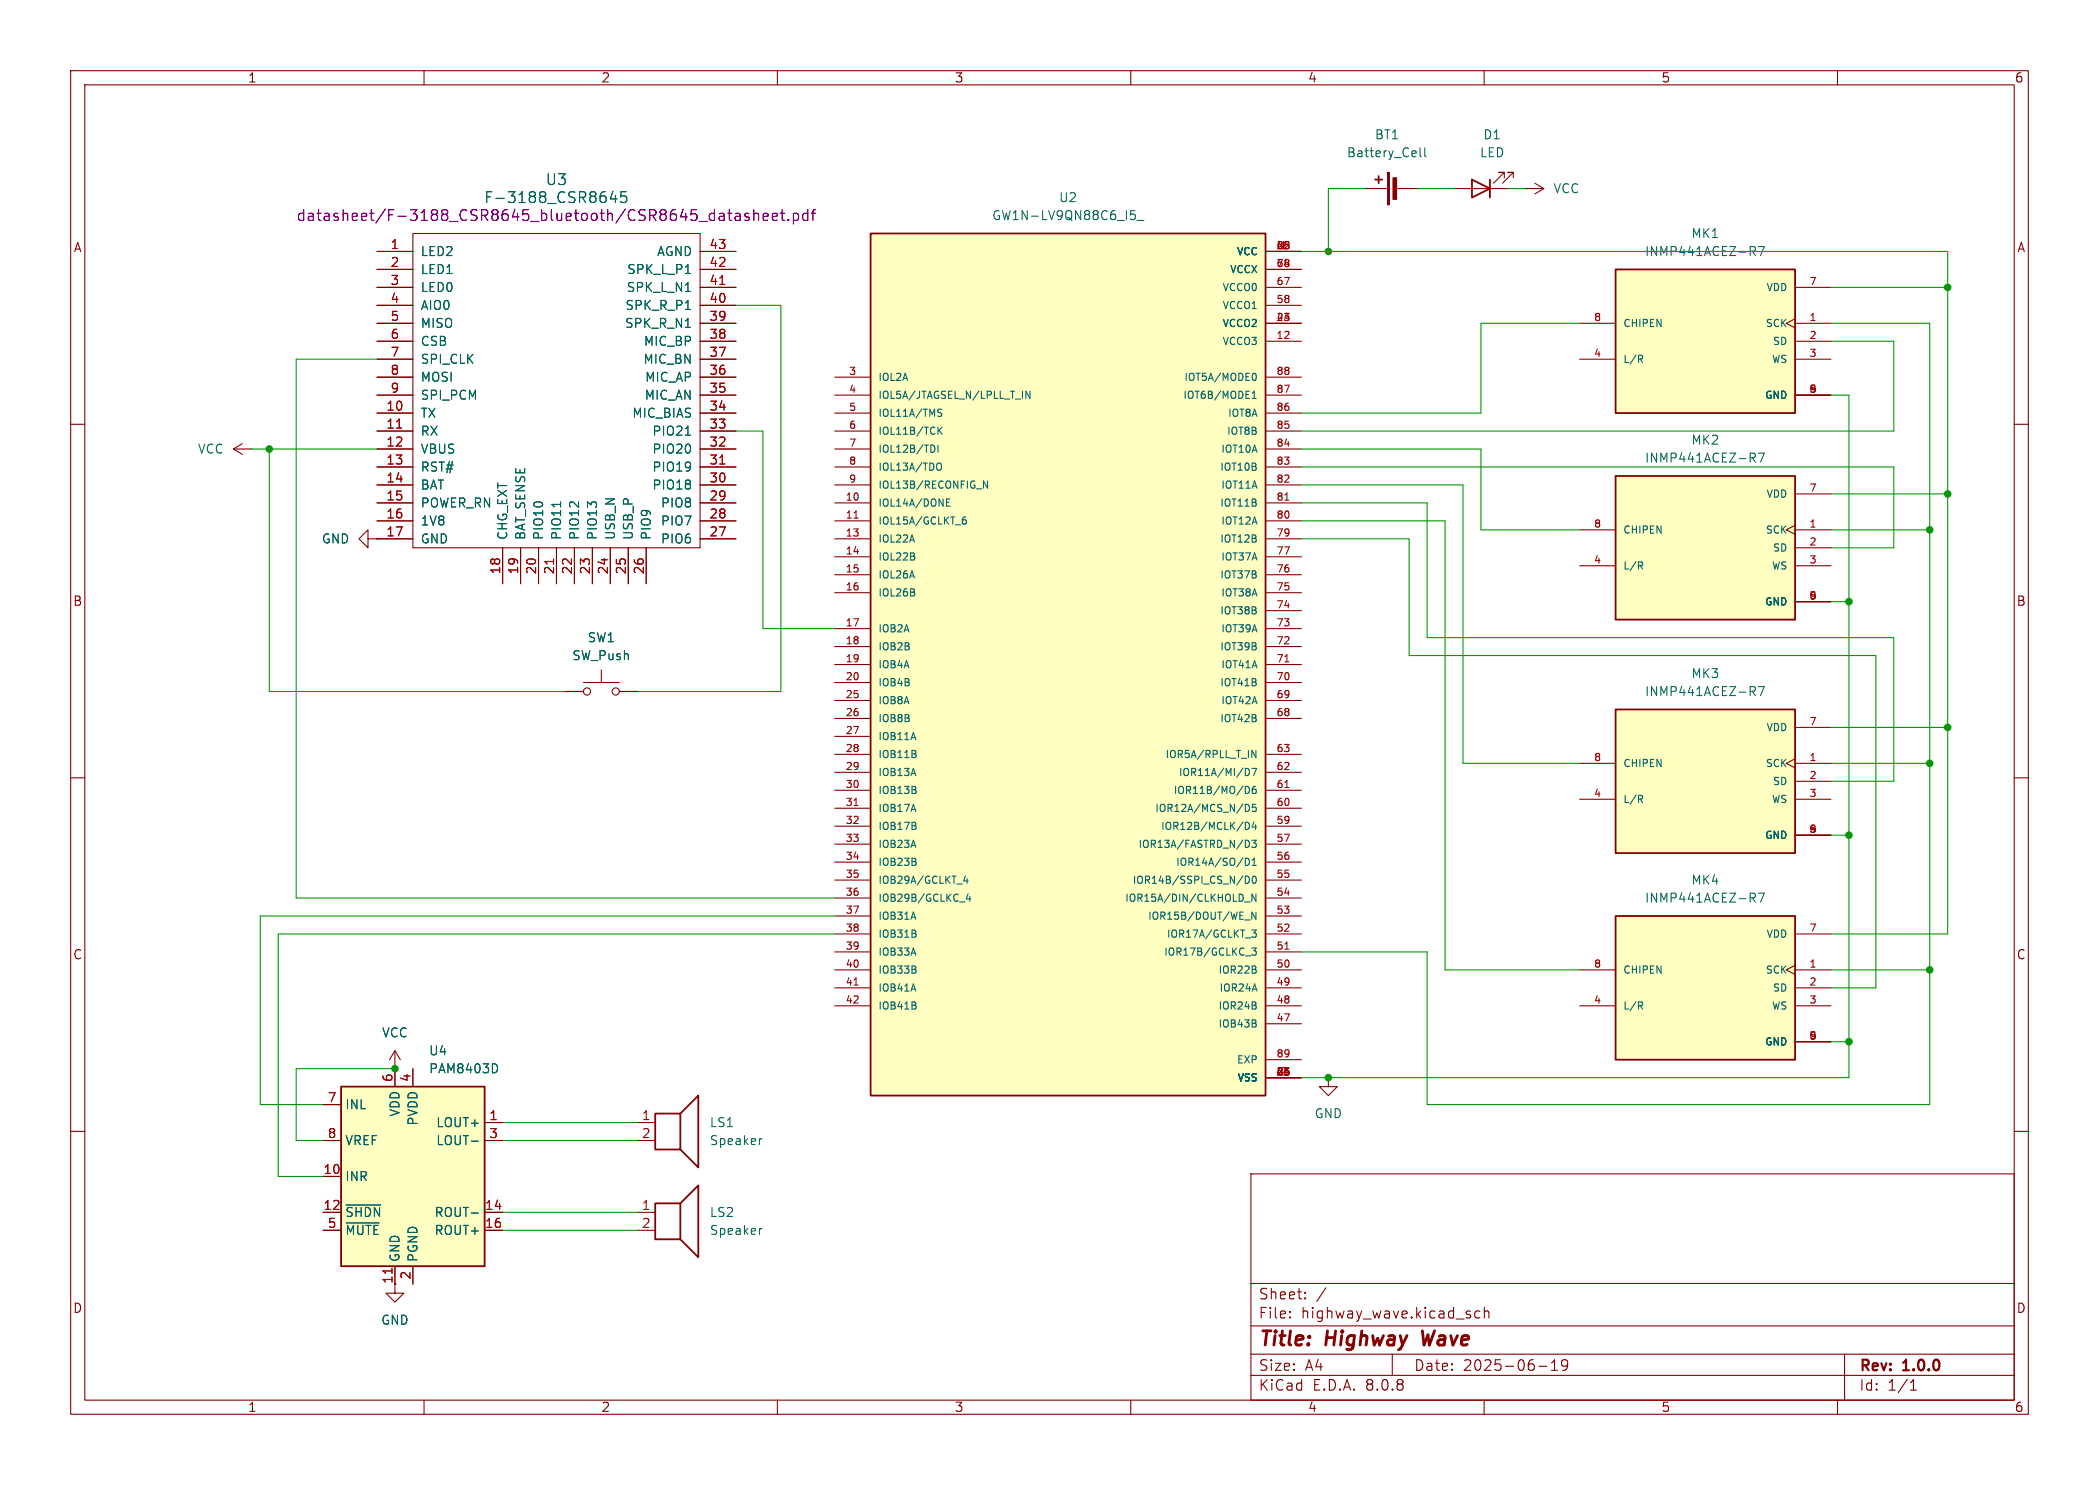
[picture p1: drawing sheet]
<svg xmlns="http://www.w3.org/2000/svg" width="297mm" height="210mm" viewBox="0 0 297 210" stroke-linecap="round" stroke-linejoin="round" font-family="sans-serif">
<g fill="none" stroke="#840000" stroke-width=".15">
<path d="M10 10h277v190h-277zM12 12h273v186h-273zM60 10v2M110 10v2M160 10v2M210 10v2M260 10v2M10 60h2M285 60h2M10 110h2M285 110h2M10 160h2"/>
<path d="M177 166h108v32h-108zM285 160h2M60 198v2M110 198v2M160 198v2M177 194.5h108M177 191.5h108M177 187.5h108M177 181.5h108M182.5 186.3h.1l-.1 .1M182.5 186.3v.1M182.5 185.5v.1"/>
<path d="M182.5 185.5h.1l-.1 .1M184.7 183.6v.1M184.7 183.6h-.1l.1 .1M184.7 182.8v.1M184.7 182.8h-.1l.1 .1M187.6 182.1l-1.3 2M197 191.5v3M209.4 185.5l-.4-.1-.3 .3v.4l.1 .2 .2 .1 .4-.1M210 198v2M210 184.9v1.5M210 185.5a.37 .37 0 0 1 .7 .1v.8M217.7 193.2h1.2"/>
<path d="M219.5 193.8h.9M219.5 192.7l.5-.4v1.5M221.8 192.9l-.3 .3h-.3l-.2-.3v-.3l.1-.2 .4-.1 .2 .1a.99 .99 0 0 1-.3 1.4h-.3M260 198v2M261 191.5v6.5M270.3 196.6h.9M270.3 195.5l.4-.4v1.5"/>
</g>
<path d="M201.3 188.2l.2 2 .6-1.4" fill="none" stroke="#840000" stroke-width=".4"/>
<path d="M228.6 100.3h25.4v20.4h-25.4z" fill="#ffffc2"/>
<path d="M228.6 100.3h25.4v20.4h-25.4z" fill="none" stroke="#840000" stroke-width=".25"/>
<path d="M223.5 108h5.1M223.5 113h5.1M254 107.3l-1.3 .7 1.3 .6M254 108h5.1M254 110.5h5.1M254 113h5.1M254 118.1h5.1M254 102.9h5.1" fill="none" stroke="#840000" stroke-width=".15"/>
<path d="M248 97.8l.4 .6M248.1 97.1l.3 .2-.1 .3-.2 .2M248.8 97.1h.8l-.5 1.3M232.1 113l.3 .5M232.2 112.5l.2 .2v.2l-.2 .1" fill="none" stroke="#006464" stroke-width=".15"/>
<path d="M228.6 129.5h25.4v20.4h-25.4z" fill="#ffffc2"/>
<path d="M228.6 129.5h25.4v20.4h-25.4z" fill="none" stroke="#840000" stroke-width=".25"/>
<path d="M223.5 137.2h5.1M254 136.5l-1.3 .7 1.3 .6M254 137.2h5.1M254 139.7h5.1M254 132.1h5.1M188 152.4v1.3h1.2l-1.2 1.2-1.3-1.2h1.3M188 152.4h.1M223.5 142.2h5.1M254 142.2h5.1M254 147.3h5.1" fill="none" stroke="#840000" stroke-width=".15"/>
<path d="M248 127l.4 .6M248.1 126.3l.3 .3-.1 .3-.2 .1M248.8 126.3h.8l-.5 1.3M232.1 142.2l.3 .5M232.2 141.7l.2 .2v.2l-.2 .1" fill="none" stroke="#006464" stroke-width=".15"/>
<path d="M228.6 67.3h25.4v20.3h-25.4z" fill="#ffffc2"/>
<path d="M194.6 25.4h1M195.1 24.9v1M208.3 25.4l2.5 1.3-2.5 1.2zM210.8 25.4v2.5M228.6 67.3h25.4v20.3h-25.4z" fill="none" stroke="#840000" stroke-width=".25"/>
<g fill="none" stroke="#840000" stroke-width=".15">
<path d="M193 26.7h3.3M197.4 26.7h3.3M205.7 26.7h7.7M212.9 25.1v-.7h-.8h.8l-1.6 1.5M214.1 25.1v-.7h-.7h.7l-1.5 1.5M215.9 26.7h.1M215.9 26.7h2.5M217.2 25.9l1.2 .8M218.4 26.7l-1.2 .7M223.5 74.9h5.1M254 74.3l-1.3 .6 1.3 .7M254 74.9h5.1"/>
<path d="M254 77.5h5.1M254 69.9h5.1M223.5 80h5.1M254 80h5.1M254 85.1h5.1"/>
</g>
<path d="M200.9 20.9v1.1l.2 .2M201.6 20.9v1.1l.2 .2M232.1 80l.3 .5M232.2 79.5l.2 .1v.3l-.2 .1M248 64.7l.4 .6M248.1 64.1l.3 .2-.1 .3-.2 .1M248.8 64.1h.8l-.5 1.2" fill="none" stroke="#006464" stroke-width=".15"/>
<g fill="#840000" stroke="#840000" stroke-width=".15">
<path d="M196.3 24.4h.3v4.6h-.3z"/>
<path d="M197.1 25.1h.5v3.1h-.5z"/>
</g>
<path d="M228.6 38.1h25.4v20.3h-25.4z" fill="#ffffc2"/>
<path d="M228.6 38.1h25.4v20.3h-25.4z" fill="none" stroke="#840000" stroke-width=".25"/>
<g fill="none" stroke="#840000" stroke-width=".15">
<path d="M223.5 45.7h5.1M223.5 50.8h5.1M254 45.1l-1.3 .6 1.3 .7M254 45.7h5.1M254 48.3h5.1M254 50.8h5.1M254 55.9h5.1M254 40.6h5.1M33 63.5l1.3 .8M33 63.5h2.6M34.3 62.7l-1.3 .8M35.6 63.5h.1"/>
<path d="M52.1 76.2v-1.3l-1.3 1.3 1.3 1.3v-1.3h1.2M53.3 76.2h.1M55.9 181.6v1.3h1.2l-1.2 1.3-1.3-1.3h1.3"/>
</g>
<path d="M248 35.5l.4 .6M248.1 34.9l.3 .2-.1 .3-.2 .1M248.8 34.9h.8l-.5 1.2M232.1 50.8l.3 .5M232.2 50.2l.2 .2v.3l-.2 .1" fill="none" stroke="#006464" stroke-width=".15"/>
<path d="M123.2 33h55.9v121.9h-55.9z" fill="#ffffc2"/>
<path d="M123.2 33h55.9v121.9h-55.9zM92.7 157.5h3.6v5.1h-3.6zM96.3 157.5l2.5-2.6v10.2l-2.5-2.5M92.7 170.2h3.6v5.1h-3.6zM96.3 170.2l2.5-2.6v10.2l-2.5-2.5" fill="none" stroke="#840000" stroke-width=".25"/>
<g fill="none" stroke="#840000" stroke-width=".15">
<path d="M53.3 35.6h5.1M53.3 38.1h5.1M58.4 33h40.7v44.5h-40.7zM99.1 35.6h5M99.1 38.1h5M179.1 35.6h5M179.1 38.1h5M53.3 48.3h5.1M53.3 45.7h5.1M53.3 53.3h5.1M53.3 55.9h5.1M53.3 58.4h5.1"/>
<path d="M53.3 43.2h5.1M53.3 40.6h5.1M53.3 50.8h5.1M99.1 48.3h5M99.1 45.7h5M99.1 53.3h5M99.1 55.9h5M99.1 58.4h5M99.1 43.2h5M99.1 40.6h5M99.1 50.8h5M118.1 53.3h5.1"/>
<path d="M118.1 55.9h5.1M118.1 58.4h5.1M179.1 48.3h5M179.1 45.7h5M179.1 53.3h5M179.1 55.9h5M179.1 58.4h5M179.1 43.2h5M179.1 40.6h5M53.3 71.1h5.1M53.3 73.7h5.1M53.3 76.2h5.1"/>
<path d="M53.3 61h5.1M53.3 63.5h5.1M53.3 66h5.1M53.3 68.6h5.1M71.1 77.5v5.1M73.7 77.5v5.1M76.2 77.5v5.1M78.7 77.5v5.1M81.3 77.5v5.1M83.8 77.5v5.1M86.4 77.5v5.1M88.9 77.5v5.1"/>
<path d="M91.4 77.5v5.1M99.1 71.1h5M99.1 73.7h5M99.1 76.2h5M99.1 61h5M99.1 63.5h5M99.1 66h5M99.1 68.6h5M118.1 71.1h5.1M118.1 73.7h5.1M118.1 76.2h5.1M118.1 78.7h5.1"/>
<path d="M118.1 61h5.1M118.1 63.5h5.1M118.1 66h5.1M118.1 68.6h5.1M179.1 71.1h5M179.1 73.7h5M179.1 76.2h5M179.1 78.7h5M179.1 61h5M179.1 63.5h5M179.1 66h5M179.1 68.6h5"/>
<path d="M80 97.8h2.5M82.5 96.5h5.1M85.1 94.7v1.8M87.6 97.8h2.6M118.1 81.3h5.1M118.1 83.8h5.1M118.1 88.9h5.1M118.1 91.4h5.1M118.1 94h5.1M118.1 96.5h5.1M118.1 99.1h5.1M179.1 81.3h5"/>
<path d="M179.1 83.8h5M179.1 88.9h5M179.1 91.4h5M179.1 94h5M179.1 96.5h5M179.1 99.1h5M179.1 86.4h5M118.1 101.6h5.1M118.1 104.1h5.1M118.1 106.7h5.1M118.1 109.2h5.1M118.1 111.8h5.1"/>
<path d="M118.1 114.3h5.1M118.1 116.8h5.1M118.1 119.4h5.1M179.1 101.6h5M179.1 106.7h5M179.1 109.2h5M179.1 111.8h5M179.1 114.3h5M179.1 116.8h5M179.1 119.4h5M118.1 121.9h5.1M118.1 124.5h5.1"/>
<path d="M118.1 127h5.1M118.1 129.5h5.1M118.1 132.1h5.1M118.1 134.6h5.1M118.1 137.2h5.1M118.1 139.7h5.1M179.1 121.9h5M179.1 124.5h5M179.1 127h5M179.1 129.5h5M179.1 132.1h5M179.1 134.6h5"/>
<path d="M179.1 137.2h5M179.1 139.7h5M90.2 158.8h2.5M118.1 142.2h5.1M179.1 152.4h5M179.1 142.2h5M179.1 144.8h5M179.1 149.9h5M90.2 161.3h2.5M90.2 171.5h2.5M90.2 174h2.5"/>
<circle cx="83.1" cy="97.8" r=".51"/>
<circle cx="87.1" cy="97.8" r=".51"/>
</g>
<g fill="none" stroke="#006464" stroke-width=".15">
<path d="M86.7 27l-.3 1.1h.9M87.1 27.6v1M88.6 27.1h-.7l-.1 .7 .2-.1 .5 .1 .2 .2-.1 .5-.2 .1h-.4l-.2-.1M97 38.7h.7M160 29.8h.6M160.1 30.3h.3l.3 .2-.1 .4-.2 .2h-.3M160.9 31.2h1M97 46.3h.7M97 43.8h.7M97 41.2h.7M132.8 58.3l.4 .1 .1 .3-.2 .2-.4-.1M132.8 57.9h.5"/>
<path d="M144.7 55.3v1M145.7 55.3v1l-.5-1v1M177.2 55.6l.3-.3v1M177.2 56.3h.6M177.3 52.8h.1a.54 .54 0 0 1 .4 .5 .54 .54 0 0 1-.4 .5h-.1M79.3 71v.7M97 61.5h.7M132 62.9a.55 .55 0 0 1 .3 .6 .55 .55 0 0 1-.3 .5M132.7 60.4v1M132.7 62.9v1.1M132.8 65.5a.34 .34 0 0 1 .4 .3v.4a.34 .34 0 0 1-.4 .3M132.9 60.8l.4 .6"/>
<path d="M133.3 60.4l-.6 .6M133.9 71h.4M134.4 70.6h-.5v1h.5M136.6 73.1l-.2 .1a.68 .68 0 0 0 0 .9l.3-.1v-.3l-.2-.2h-.2l-.1 .2M139.7 68v1l-.5-1v1M129.6 106.7v.3M129.6 111.8v.3M129.6 116.9v.3M176.2 116.3a.51 .51 0 0 1 .6 .5 .51 .51 0 0 1-.6 .5zM176.2 108.7a.51 .51 0 0 1 .6 .5 .51 .51 0 0 1-.6 .5M176.2 111.2a.51 .51 0 0 1 .6 .5 .51 .51 0 0 1-.6 .5M176.2 113.7a.51 .51 0 0 1 .6 .6 .51 .51 0 0 1-.6 .5"/>
<path d="M176.5 118.8a.55 .55 0 0 1 .3 .5 .55 .55 0 0 1-.3 .5M177.1 118.8h.7l-.4 .4 .3 .1v.4l-.1 .1-.5-.1M177.1 106.1l.6 1v-1M177.1 108.7h.7l-.4 1M177.4 116.2l-.2 .8h.6M177.7 111.2l-.3 .1a.68 .68 0 0 0 0 .9l.3-.1 .1-.3-.2-.2h-.2l-.2 .2M177.7 116.6v.7M177.7 113.7h-.5v.5l.1-.1 .4 .1 .1 .1-.1 .4-.1 .1-.4-.1M129.6 121.9v.4M129.6 132.1v.3M129.6 137.2v.3M135.8 127.6h.7"/>
<path d="M136.6 123.9l-.2 .7h.6M136.8 124.2v.7M137 126.4l-.3 .7h.7M137.2 126.8v.7M176.1 127.6h.8M176.1 130.1h.8M176.2 135.2h.8M176.2 121.4a.51 .51 0 0 1 .6 .5 .51 .51 0 0 1-.6 .5zM176.2 123.9a.51 .51 0 0 1 .6 .5 .51 .51 0 0 1-.6 .5zM177.1 131.5h.7l-.4 .4 .3 .1v.4l-.1 .1-.5-.1M177.1 134.1h.7l-.4 .4h.3v.5l-.1 .1-.5-.1M177.2 122.4h.6"/>
<path d="M177.2 121.7l.3-.3v1M177.3 124l.1-.1a.54 .54 0 0 1 .4 .5 .54 .54 0 0 1-.4 .5l-.1-.1-.1-.3zM177.7 137.2v.3M177.7 126.4v1.1l-.6-1.1v1.1M177.7 129v1l-.6-1v1M129.6 142.3v.3M177.7 144.8l.1 .1-.1 .3M177.7 144.3v.3M177.7 142.3v.3M107.8 161l-.3 .1M107.8 173.7l-.3 .1"/>
</g>
<path d="M101.8 40.2h.8M56.1 60.5h.7M78.3 79v.8M101.8 65.6h.8M120.8 73.3h.6M181.8 70.7h.6M181.8 93.6h.6M120.8 113.9h.6M181.8 111.4h.6M120.8 139.3h.6M181.8 134.2h.6" fill="none" stroke="#a90000" stroke-width=".15"/>
<g fill="none" stroke="#840084" stroke-width=".15">
<path d="M103 30.2h.6M103.3 31.1l.3 .1M104.1 30.2h.1h.4l.1 1M104.7 30.5l-.5 .1a.3 .3 0 0 0-.2 .3 .3 .3 0 0 0 .2 .3l.5-.1M106 30.2h-.4l-.2 .2v.2l.6 .1v.2v.2l-.2 .1-.4-.1M106.7 30.3a.38 .38 0 0 1 .6 .1v.8M106.7 29.7v1.5M108 30.7l.7-.2-.1-.3h-.4l-.2 .2 .1 .7 .1 .1 .4-.1M109.3 30.7l.7-.2-.1-.3h-.4l-.2 .2 .1 .7 .1 .1 .4-.1M110.5 30.2h.5M110.7 29.7v1.3v.1l.3 .1M111.5 31l.1 .1-.1 .1"/>
<path d="M111.5 31v.1v.1M111.5 31v.2M112.3 30.2h.4l.3 .3v.4l-.2 .2-.1 .1-.4-.1M112.3 30.2v1.5M114.3 30.2h-.4l-.3 .3v.4l.1 .2 .2 .1 .4-.1M114.3 29.7v1.5M114.8 30.2h.6M115.4 29.7h-.3l-.1 .2v1.3"/>
</g>
<path d="M48.3 153.7h20.3v25.4h-20.3z" fill="#ffffc2"/>
<path d="M48.3 153.7h20.3v25.4h-20.3z" fill="none" stroke="#840000" stroke-width=".25"/>
<g fill="none" stroke="#840000" stroke-width=".15">
<path d="M53.3 35.6h5.1M53.3 38.1h5.1M99.1 35.6h5M99.1 38.1h5M53.3 58.4h5.1M53.3 40.6h5.1M53.3 55.9h5.1M53.3 53.3h5.1M53.3 50.8h5.1M53.3 48.3h5.1M53.3 45.7h5.1M53.3 43.2h5.1"/>
<path d="M99.1 58.4h5M99.1 40.6h5M99.1 55.9h5M99.1 53.3h5M99.1 50.8h5M99.1 48.3h5M99.1 45.7h5M99.1 43.2h5M53.3 76.2h.1M53.3 61h5.1M53.3 63.5h5.1M53.3 66h5.1"/>
<path d="M53.3 68.6h5.1M53.3 71.1h5.1M53.3 73.7h5.1M53.3 76.2h5.1M71.1 77.5v5.1M73.7 77.5v5.1M76.2 77.5v5.1M78.7 77.5v5.1M81.3 77.5v5.1M83.8 77.5v5.1M86.4 77.5v5.1M88.9 77.5v5.1"/>
<path d="M91.4 77.5v5.1M99.1 61h5M99.1 63.5h5M99.1 66h5M99.1 68.6h5M99.1 71.1h5M99.1 73.7h5M99.1 76.2h5M80 97.8h2.5M87.6 97.8h2.6M45.7 156.2h2.6M55.9 151.1h.1"/>
<path d="M55.9 148.6v5.1M55.9 148.6l-.8 1.3M55.9 148.6l.7 1.3M58.4 151.1v2.6M68.6 158.8h2.5M45.7 166.4h2.6M45.7 171.5h2.6M45.7 174h2.6M45.7 161.3h2.6M55.9 179.1v2.5M58.4 179.1v2.5M68.6 171.5h2.5"/>
<path d="M68.6 174h2.5M68.6 161.3h2.5"/>
</g>
<path d="M101.8 40.2h.8M56.1 60.5h.7M78.3 79v.8M101.8 65.6h.8M55.5 179.4v.7" fill="none" stroke="#a90000" stroke-width=".15"/>
<g fill="none" stroke="#006464" stroke-width=".15">
<path d="M86.7 27l-.3 1.1h.9M87.1 27.6v1M88.6 27.1h-.7l-.1 .7 .2-.1 .5 .1 .2 .2-.1 .5-.2 .1h-.4l-.2-.1M97 38.7h.7M97 46.3h.7M97 43.8h.7M97 41.2h.7M79.3 71v.7M97 61.5h.7M70.2 150.5l.2 .5-.1 .4-.1 .2M49 170.4h4.9M49 172.9h4.6"/>
<path d="M66.7 171.5h1M66.7 161.4h1"/>
</g>
<g fill="none" stroke="#009600" stroke-width=".15">
<path d="M184.1 35.6h91.5v96.5h-16.5M193 26.7h-5v8.9M200.7 26.7h5M213.4 26.7h2.5M53.3 50.8h-11.4v76.2h76.2M104.1 43.2h6.4v54.6h-20.3M223.5 45.7h-14v12.7h-25.4M259.1 45.7h13.9v110.5h-71.1v-21.6h-17.8M259.1 55.9h2.5v96.5h-77.5M259.1 48.3h8.9v12.7h-83.9M259.1 40.6h16.5M35.6 63.5h17.7"/>
<path d="M38.1 63.5v34.3h41.9M104.1 61h3.8v27.9h10.2M184.1 71.1h17.8v19.1h66.1v20.3h-8.9M184.1 63.5h25.4v11.4h14M184.1 68.6h22.9v39.4h16.5M184.1 73.7h20.4v63.5h19M184.1 66h83.9v11.5h-8.9M184.1 76.2h15.3v16.5h66v47h-6.3M259.1 74.9h13.9M259.1 69.9h16.5M259.1 85.1h2.5M259.1 118.1h2.5"/>
<path d="M259.1 108h13.9M259.1 102.9h16.5M118.1 132.1h-78.7v34.3h6.3M118.1 129.5h-81.3v26.7h8.9M259.1 137.2h13.9M55.9 151.1h-14v10.2h3.8M71.1 158.8h19.1M259.1 147.3h2.5M71.1 161.3h19.1M71.1 171.5h19.1M71.1 174h19.1"/>
</g>
<g fill="none" stroke="#840084" stroke-width=".15">
<path d="M103 30.2h.6M103.3 31.1l.3 .1M104.1 30.2h.1h.4l.1 1M104.7 30.5l-.5 .1a.3 .3 0 0 0-.2 .3 .3 .3 0 0 0 .2 .3l.5-.1M106 30.2h-.4l-.2 .2v.2l.6 .1v.2v.2l-.2 .1-.4-.1M106.7 30.3a.38 .38 0 0 1 .6 .1v.8M106.7 29.7v1.5M108 30.7l.7-.2-.1-.3h-.4l-.2 .2 .1 .7 .1 .1 .4-.1M109.3 30.7l.7-.2-.1-.3h-.4l-.2 .2 .1 .7 .1 .1 .4-.1M110.5 30.2h.5M110.7 29.7v1.3v.1l.3 .1M111.5 31l.1 .1-.1 .1"/>
<path d="M111.5 31v.1v.1M111.5 31v.2M112.3 30.2h.4l.3 .3v.4l-.2 .2-.1 .1-.4-.1M112.3 30.2v1.5M114.3 30.2h-.4l-.3 .3v.4l.1 .2 .2 .1 .4-.1M114.3 29.7v1.5M114.8 30.2h.6M115.4 29.7h-.3l-.1 .2v1.3"/>
</g>
<g fill="#009600" stroke="#009600" stroke-width=".15">
<circle cx="261.6" cy="147.3" r=".46"/>
<circle cx="275.6" cy="69.9" r=".46"/>
<circle cx="261.6" cy="85.1" r=".46"/>
<circle cx="275.6" cy="102.9" r=".46"/>
<circle cx="273" cy="108" r=".46"/>
<circle cx="261.6" cy="118.1" r=".46"/>
<circle cx="273" cy="137.2" r=".46"/>
<circle cx="275.6" cy="40.6" r=".46"/>
<circle cx="273" cy="74.9" r=".46"/>
<circle cx="38.1" cy="63.5" r=".46"/>
<circle cx="188" cy="152.4" r=".46"/>
<circle cx="188" cy="35.6" r=".46"/>
<circle cx="55.9" cy="151.1" r=".46"/>
</g>
<g font-size="2.8" fill="#840000">
<text x="178" y="190.9">Title:</text>
<text x="187.7" y="190.9">Highway</text>
<text x="202.1" y="190.9">Wave</text>
</g>
<g font-size="2.1" fill="#840084">
<text x="68.4" y="28.9">F-3188_CSR8645</text>
<text x="41.9" y="31.5">datasheet/F-3188_CSR8645_bluetooth/CSR8645_datasheet.pdf</text>
</g>
<text font-size="2.1" fill="#006464" x="77.1" y="26.4">U3</text>
<g font-size="2.1" fill="#840000">
<text x="178" y="184">Sheet:</text>
<text x="178" y="186.7">File:</text>
<text x="184.1" y="186.7">highway_wave.kicad_sch</text>
<text x="178" y="196.9">KiCad</text>
<text x="178" y="194.1">Size:</text>
<text x="184.7" y="194.1">A4</text>
<text x="185.7" y="196.9">E.D.A.</text>
<text x="193.3" y="196.9">8.0.8</text>
<text x="200" y="194.1">Date:</text>
<text x="207" y="194.1">2025-06-19</text>
<text x="263" y="194.3">Rev:</text>
<text x="263" y="196.9">Id:</text>
<text x="267.1" y="196.9">1/1</text>
<text x="269.4" y="194.3">1.0.0</text>
</g>
<g font-size="1.8" fill="#840000">
<text x="35" y="11.9">1</text>
<text x="85" y="11.9">2</text>
<text x="135" y="11.9">3</text>
<text x="185" y="11.9">4</text>
<text x="235" y="11.9">5</text>
<text x="285" y="11.9">6</text>
<text x="10.3" y="35.9">A</text>
<text x="285.3" y="35.9">A</text>
<text x="10.3" y="85.9">B</text>
<text x="285.3" y="85.9">B</text>
<text x="10.3" y="135.9">C</text>
<text x="285.3" y="135.9">C</text>
<text x="10.3" y="185.9">D</text>
<text x="55.6" y="181.7" transform="rotate(-90 55.6 181.7)">11</text>
<text x="285.3" y="185.9">D</text>
<text x="35" y="199.9">1</text>
<text x="85" y="199.9">2</text>
<text x="135" y="199.9">3</text>
<text x="185" y="199.9">4</text>
<text x="235" y="199.9">5</text>
<text x="285" y="199.9">6</text>
</g>
<g font-size="1.8" fill="#006464">
<text x="190.5" y="22.5">Battery_Cell</text>
<text x="194.5" y="19.9">BT1</text>
<text x="209.3" y="22.5">LED</text>
<text x="209.8" y="19.9">D1</text>
<text x="149.8" y="28.8">U2</text>
<text x="219.7" y="27.5">VCC</text>
<text x="140.3" y="31.3">GW1N-LV9QN88C6_I5_</text>
<text x="239.2" y="33.9">MK1</text>
<text x="59.4" y="36.4">LED2</text>
<text x="59.4" y="39">LED1</text>
<text x="59.4" y="41.5">LED0</text>
<text x="88.6" y="41.5">SPK_L_N1</text>
<text x="88.6" y="39">SPK_L_P1</text>
<text x="92.9" y="36.4">AGND</text>
<text x="232.7" y="36.4">INMP441ACEZ-R7</text>
<text x="59.4" y="44">AIO0</text>
<text x="59.4" y="46.6">MISO</text>
<text x="88.3" y="46.6">SPK_R_N1</text>
<text x="88.4" y="44">SPK_R_P1</text>
<text x="59.4" y="49.1">CSB</text>
<text x="59.4" y="51.7">SPI_CLK</text>
<text x="90.9" y="51.7">MIC_BN</text>
<text x="91" y="49.1">MIC_BP</text>
<text x="59.4" y="59.3">TX</text>
<text x="59.4" y="54.2">MOSI</text>
<text x="59.4" y="56.7">SPI_PCM</text>
<text x="89.4" y="59.3">MIC_BIAS</text>
<text x="91.1" y="56.7">MIC_AN</text>
<text x="91.2" y="54.2">MIC_AP</text>
<text x="27.9" y="64.4">VCC</text>
<text x="59.4" y="61.8">RX</text>
<text x="59.4" y="64.4">VBUS</text>
<text x="92.2" y="64.4">PIO20</text>
<text x="92.2" y="61.8">PIO21</text>
<text x="232.7" y="65.6">INMP441ACEZ-R7</text>
<text x="239.2" y="63.1">MK2</text>
<text x="59.4" y="66.9">RST#</text>
<text x="59.4" y="69.4">BAT</text>
<text x="59.4" y="72">POWER_RN</text>
<text x="92.2" y="69.4">PIO18</text>
<text x="92.2" y="66.9">PIO19</text>
<text x="93.4" y="72">PIO8</text>
<text x="45.4" y="77.1">GND</text>
<text x="59.4" y="74.5">1V8</text>
<text x="59.4" y="77.1">GND</text>
<text x="72" y="76.5" transform="rotate(-90 72 76.5)">CHG_EXT</text>
<text x="74.5" y="76.5" transform="rotate(-90 74.5 76.5)">BAT_SENSE</text>
<text x="77.1" y="76.5" transform="rotate(-90 77.1 76.5)">PIO10</text>
<text x="79.6" y="76.5" transform="rotate(-90 79.6 76.5)">PIO11</text>
<text x="82.1" y="76.5" transform="rotate(-90 82.1 76.5)">PIO12</text>
<text x="84.7" y="76.5" transform="rotate(-90 84.7 76.5)">PIO13</text>
<text x="87.2" y="76.5" transform="rotate(-90 87.2 76.5)">USB_N</text>
<text x="89.8" y="76.5" transform="rotate(-90 89.8 76.5)">USB_P</text>
<text x="92.3" y="76.5" transform="rotate(-90 92.3 76.5)">PIO9</text>
<text x="93.4" y="77.1">PIO6</text>
<text x="93.4" y="74.5">PIO7</text>
<text x="80.9" y="93.6">SW_Push</text>
<text x="83.1" y="91">SW1</text>
<text x="232.7" y="98.7">INMP441ACEZ-R7</text>
<text x="239.2" y="96.1">MK3</text>
<text x="239.2" y="125.3">MK4</text>
<text x="232.7" y="127.9">INMP441ACEZ-R7</text>
<text x="54" y="146.9">VCC</text>
<text x="60.6" y="149.5">U4</text>
<text x="60.6" y="152">PAM8403D</text>
<text x="48.8" y="157.1">INL</text>
<text x="56.7" y="158" transform="rotate(-90 56.7 158)">VDD</text>
<text x="59.3" y="159.3" transform="rotate(-90 59.3 159.3)">PVDD</text>
<text x="61.6" y="159.6">LOUT+</text>
<text x="100.3" y="159.6">LS1</text>
<text x="185.9" y="158.3">GND</text>
<text x="48.8" y="167.2">INR</text>
<text x="48.8" y="162.2">VREF</text>
<text x="61.6" y="162.2">LOUT-</text>
<text x="100.3" y="162.2">Speaker</text>
<text x="48.8" y="172.3">~{SHDN}</text>
<text x="61.4" y="172.3">ROUT-</text>
<text x="100.3" y="172.3">LS2</text>
<text x="48.8" y="174.9">~{MUTE}</text>
<text x="56.7" y="178.6" transform="rotate(-90 56.7 178.6)">GND</text>
<text x="59.3" y="178.6" transform="rotate(-90 59.3 178.6)">PGND</text>
<text x="61.4" y="174.9">ROUT+</text>
<text x="100.3" y="174.9">Speaker</text>
<text x="53.8" y="187.6">GND</text>
</g>
<g font-size="1.8" fill="#a90000">
<text x="55.2" y="35.3">1</text>
<text x="100.3" y="35.3">43</text>
<text x="55.2" y="37.8">2</text>
<text x="55.2" y="40.4">3</text>
<text x="100.3" y="40.4">41</text>
<text x="100.3" y="37.8">42</text>
<text x="55.2" y="42.9">4</text>
<text x="55.2" y="45.5">5</text>
<text x="100.3" y="45.5">39</text>
<text x="100.3" y="42.9">40</text>
<text x="55.2" y="48">6</text>
<text x="55.2" y="50.5">7</text>
<text x="55.2" y="53.1">8</text>
<text x="100.3" y="53.1">36</text>
<text x="100.3" y="50.5">37</text>
<text x="100.3" y="48">38</text>
<text x="54.6" y="58.2">10</text>
<text x="55.2" y="55.6">9</text>
<text x="100.3" y="58.2">34</text>
<text x="100.3" y="55.6">35</text>
<text x="54.6" y="60.7">11</text>
<text x="54.6" y="63.2">12</text>
<text x="54.6" y="65.8">13</text>
<text x="100.3" y="65.8">31</text>
<text x="100.3" y="63.2">32</text>
<text x="100.3" y="60.7">33</text>
<text x="54.6" y="68.3">14</text>
<text x="54.6" y="70.9">15</text>
<text x="100.3" y="70.9">29</text>
<text x="100.3" y="68.3">30</text>
<text x="54.6" y="73.4">16</text>
<text x="54.6" y="75.9">17</text>
<text x="100.3" y="75.9">27</text>
<text x="100.3" y="73.4">28</text>
<text x="70.9" y="81.3" transform="rotate(-90 70.9 81.3)">18</text>
<text x="73.4" y="81.3" transform="rotate(-90 73.4 81.3)">19</text>
<text x="75.9" y="81.3" transform="rotate(-90 75.9 81.3)">20</text>
<text x="78.5" y="81.3" transform="rotate(-90 78.5 81.3)">21</text>
<text x="81" y="81.3" transform="rotate(-90 81 81.3)">22</text>
<text x="83.6" y="81.3" transform="rotate(-90 83.6 81.3)">23</text>
<text x="86.1" y="81.3" transform="rotate(-90 86.1 81.3)">24</text>
<text x="88.6" y="81.3" transform="rotate(-90 88.6 81.3)">25</text>
<text x="91.2" y="81.3" transform="rotate(-90 91.2 81.3)">26</text>
<text x="46.3" y="156">7</text>
<text x="55.6" y="153.1" transform="rotate(-90 55.6 153.1)">6</text>
<text x="58.2" y="153.1" transform="rotate(-90 58.2 153.1)">4</text>
<text x="46.3" y="161">8</text>
<text x="69.1" y="158.5">1</text>
<text x="69.1" y="161">3</text>
<text x="90.7" y="158.5">1</text>
<text x="90.7" y="161">2</text>
<text x="45.7" y="166.1">10</text>
<text x="45.7" y="171.2">12</text>
<text x="46.3" y="173.7">5</text>
<text x="68.5" y="171.2">14</text>
<text x="68.5" y="173.7">16</text>
<text x="90.7" y="171.2">1</text>
<text x="90.7" y="173.7">2</text>
<text x="58.2" y="181" transform="rotate(-90 58.2 181)">2</text>
</g>
<g font-size="1.4" fill="#a90000">
<text x="180.5" y="35.3">22</text>
<text x="181" y="35.3">1</text>
<text x="180.5" y="40.4">67</text>
<text x="180.5" y="37.8">78</text>
<text x="255.9" y="40.4">7</text>
<text x="180.5" y="45.5">44</text>
<text x="180.5" y="42.9">58</text>
<text x="225.4" y="45.5">8</text>
<text x="255.9" y="45.5">1</text>
<text x="120" y="53.1">3</text>
<text x="180.5" y="48">12</text>
<text x="180.5" y="53.1">88</text>
<text x="225.4" y="50.5">4</text>
<text x="255.9" y="48">2</text>
<text x="255.9" y="50.5">3</text>
<text x="120" y="55.6">4</text>
<text x="120" y="58.2">5</text>
<text x="180.5" y="58.2">86</text>
<text x="180.5" y="55.6">87</text>
<text x="255.9" y="55.6">5</text>
<text x="120" y="60.7">6</text>
<text x="120" y="63.2">7</text>
<text x="120" y="65.8">8</text>
<text x="180.5" y="65.8">83</text>
<text x="180.5" y="63.2">84</text>
<text x="180.5" y="60.7">85</text>
<text x="119.6" y="70.9">10</text>
<text x="120" y="68.3">9</text>
<text x="180.5" y="70.9">81</text>
<text x="180.5" y="68.3">82</text>
<text x="255.9" y="69.6">7</text>
<text x="119.6" y="73.4">11</text>
<text x="119.6" y="75.9">13</text>
<text x="180.5" y="75.9">79</text>
<text x="180.5" y="73.4">80</text>
<text x="225.4" y="74.7">8</text>
<text x="255.9" y="74.7">1</text>
<text x="255.9" y="77.2">2</text>
<text x="119.6" y="78.5">14</text>
<text x="119.6" y="81">15</text>
<text x="119.6" y="83.6">16</text>
<text x="180.5" y="83.6">75</text>
<text x="180.5" y="81">76</text>
<text x="180.5" y="78.5">77</text>
<text x="225.4" y="79.8">4</text>
<text x="255.9" y="79.8">3</text>
<text x="119.6" y="88.6">17</text>
<text x="180.5" y="88.6">73</text>
<text x="180.5" y="86.1">74</text>
<text x="255.9" y="84.8">5</text>
<text x="119.6" y="91.2">18</text>
<text x="119.6" y="93.7">19</text>
<text x="180.5" y="93.7">71</text>
<text x="180.5" y="91.2">72</text>
<text x="119.6" y="96.3">20</text>
<text x="119.6" y="98.8">25</text>
<text x="119.6" y="101.3">26</text>
<text x="180.5" y="101.3">68</text>
<text x="180.5" y="98.8">69</text>
<text x="180.5" y="96.3">70</text>
<text x="119.6" y="103.9">27</text>
<text x="119.6" y="106.4">28</text>
<text x="180.5" y="106.4">63</text>
<text x="225.4" y="107.7">8</text>
<text x="255.9" y="107.7">1</text>
<text x="255.9" y="102.6">7</text>
<text x="119.6" y="109">29</text>
<text x="119.6" y="111.5">30</text>
<text x="180.5" y="111.5">61</text>
<text x="180.5" y="109">62</text>
<text x="225.4" y="112.8">4</text>
<text x="255.9" y="110.2">2</text>
<text x="255.9" y="112.8">3</text>
<text x="119.6" y="114">31</text>
<text x="119.6" y="116.6">32</text>
<text x="119.6" y="119.1">33</text>
<text x="180.5" y="119.1">57</text>
<text x="180.5" y="116.6">59</text>
<text x="180.5" y="114">60</text>
<text x="255.9" y="117.9">5</text>
<text x="119.6" y="121.7">34</text>
<text x="119.6" y="124.2">35</text>
<text x="180.5" y="124.2">55</text>
<text x="180.5" y="121.7">56</text>
<text x="119.6" y="126.7">36</text>
<text x="119.6" y="129.3">37</text>
<text x="119.6" y="131.8">38</text>
<text x="180.5" y="131.8">52</text>
<text x="180.5" y="129.3">53</text>
<text x="180.5" y="126.7">54</text>
<text x="255.9" y="131.8">7</text>
<text x="119.6" y="134.4">39</text>
<text x="119.6" y="136.9">40</text>
<text x="180.5" y="136.9">50</text>
<text x="180.5" y="134.4">51</text>
<text x="225.4" y="136.9">8</text>
<text x="255.9" y="136.9">1</text>
<text x="119.6" y="139.4">41</text>
<text x="119.6" y="142">42</text>
<text x="180.5" y="142">48</text>
<text x="180.5" y="139.4">49</text>
<text x="225.4" y="142">4</text>
<text x="255.9" y="139.4">2</text>
<text x="255.9" y="142">3</text>
<text x="180.5" y="144.5">47</text>
<text x="180.5" y="149.6">89</text>
<text x="255.9" y="147.1">5</text>
<text x="180.5" y="152.1">21</text>
<text x="180.5" y="152.1">24</text>
<text x="181" y="152.1">2</text>
</g>
<g font-size="1.4" fill="#006464">
<text x="172.9" y="41.4">VCCO0</text>
<text x="173.9" y="38.8">VCCX</text>
<text x="174.9" y="36.3">VCC</text>
<text x="249.8" y="41.4">VDD</text>
<text x="172.9" y="46.5">VCCO2</text>
<text x="172.9" y="43.9">VCCO1</text>
<text x="229.6" y="46.5">CHIPEN</text>
<text x="249.7" y="46.5">SCK</text>
<text x="172.9" y="49">VCCO3</text>
<text x="229.6" y="51.5">L/R</text>
<text x="250.6" y="51.5">WS</text>
<text x="250.7" y="49">SD</text>
<text x="124.2" y="54.1">IOL2A</text>
<text x="124.2" y="56.6">IOL5A/JTAGSEL_N/LPLL_T_IN</text>
<text x="124.2" y="59.2">IOL11A/TMS</text>
<text x="167.3" y="56.6">IOT6B/MODE1</text>
<text x="167.4" y="54.1">IOT5A/MODE0</text>
<text x="173.6" y="59.2">IOT8A</text>
<text x="249.6" y="56.6">GND</text>
<text x="124.2" y="61.7">IOL11B/TCK</text>
<text x="124.2" y="64.2">IOL12B/TDI</text>
<text x="172.7" y="64.2">IOT10A</text>
<text x="173.5" y="61.7">IOT8B</text>
<text x="124.2" y="71.9">IOL14A/DONE</text>
<text x="124.2" y="66.8">IOL13A/TDO</text>
<text x="124.2" y="69.3">IOL13B/RECONFIG_N</text>
<text x="172.5" y="71.9">IOT11B</text>
<text x="172.5" y="66.8">IOT10B</text>
<text x="172.7" y="69.3">IOT11A</text>
<text x="249.8" y="70.6">VDD</text>
<text x="124.2" y="74.4">IOL15A/GCLKT_6</text>
<text x="124.2" y="76.9">IOL22A</text>
<text x="172.5" y="76.9">IOT12B</text>
<text x="172.7" y="74.4">IOT12A</text>
<text x="229.6" y="75.7">CHIPEN</text>
<text x="249.7" y="75.7">SCK</text>
<text x="124.2" y="79.5">IOL22B</text>
<text x="124.2" y="82">IOL26A</text>
<text x="172.5" y="82">IOT37B</text>
<text x="172.7" y="79.5">IOT37A</text>
<text x="229.6" y="80.7">L/R</text>
<text x="250.6" y="80.7">WS</text>
<text x="250.7" y="78.2">SD</text>
<text x="124.2" y="84.6">IOL26B</text>
<text x="124.2" y="89.6">IOB2A</text>
<text x="172.5" y="87.1">IOT38B</text>
<text x="172.7" y="89.6">IOT39A</text>
<text x="172.7" y="84.6">IOT38A</text>
<text x="249.6" y="85.8">GND</text>
<text x="124.2" y="92.2">IOB2B</text>
<text x="124.2" y="94.7">IOB4A</text>
<text x="172.5" y="92.2">IOT39B</text>
<text x="172.7" y="94.7">IOT41A</text>
<text x="124.2" y="97.3">IOB4B</text>
<text x="124.2" y="99.8">IOB8A</text>
<text x="172.5" y="97.3">IOT41B</text>
<text x="172.7" y="99.8">IOT42A</text>
<text x="124.2" y="102.3">IOB8B</text>
<text x="124.2" y="104.9">IOB11A</text>
<text x="124.2" y="107.4">IOB11B</text>
<text x="164.8" y="107.4">IOR5A/RPLL_T_IN</text>
<text x="172.5" y="102.3">IOT42B</text>
<text x="249.8" y="103.6">VDD</text>
<text x="124.2" y="110">IOB13A</text>
<text x="124.2" y="112.5">IOB13B</text>
<text x="165.9" y="112.5">IOR11B/MO/D6</text>
<text x="166.7" y="110">IOR11A/MI/D7</text>
<text x="229.6" y="113.8">L/R</text>
<text x="229.6" y="108.7">CHIPEN</text>
<text x="249.7" y="108.7">SCK</text>
<text x="250.6" y="113.8">WS</text>
<text x="250.7" y="111.2">SD</text>
<text x="124.2" y="115">IOB17A</text>
<text x="124.2" y="117.6">IOB17B</text>
<text x="163.3" y="115">IOR12A/MCS_N/D5</text>
<text x="164.2" y="117.6">IOR12B/MCLK/D4</text>
<text x="249.6" y="118.8">GND</text>
<text x="124.2" y="120.1">IOB23A</text>
<text x="124.2" y="122.7">IOB23B</text>
<text x="124.2" y="125.2">IOB29A/GCLKT_4</text>
<text x="160.1" y="125.2">IOR14B/SSPI_CS_N/D0</text>
<text x="161" y="120.1">IOR13A/FASTRD_N/D3</text>
<text x="166.3" y="122.7">IOR14A/SO/D1</text>
<text x="124.2" y="127.7">IOB29B/GCLKC_4</text>
<text x="124.2" y="130.3">IOB31A</text>
<text x="159.1" y="127.7">IOR15A/DIN/CLKHOLD_N</text>
<text x="162.3" y="130.3">IOR15B/DOUT/WE_N</text>
<text x="124.2" y="132.8">IOB31B</text>
<text x="124.2" y="135.4">IOB33A</text>
<text x="124.2" y="137.9">IOB33B</text>
<text x="164.6" y="135.4">IOR17B/GCLKC_3</text>
<text x="165" y="132.8">IOR17A/GCLKT_3</text>
<text x="172.3" y="137.9">IOR22B</text>
<text x="229.6" y="137.9">CHIPEN</text>
<text x="249.7" y="137.9">SCK</text>
<text x="249.8" y="132.8">VDD</text>
<text x="124.2" y="140.4">IOB41A</text>
<text x="124.2" y="143">IOB41B</text>
<text x="172.3" y="143">IOR24B</text>
<text x="172.4" y="140.4">IOR24A</text>
<text x="229.6" y="143">L/R</text>
<text x="250.6" y="143">WS</text>
<text x="250.7" y="140.4">SD</text>
<text x="172.3" y="145.5">IOB43B</text>
<text x="249.6" y="148.1">GND</text>
<text x="174.9" y="150.6">EXP</text>
<text x="175" y="153.1">VSS</text>
</g>
</svg>
